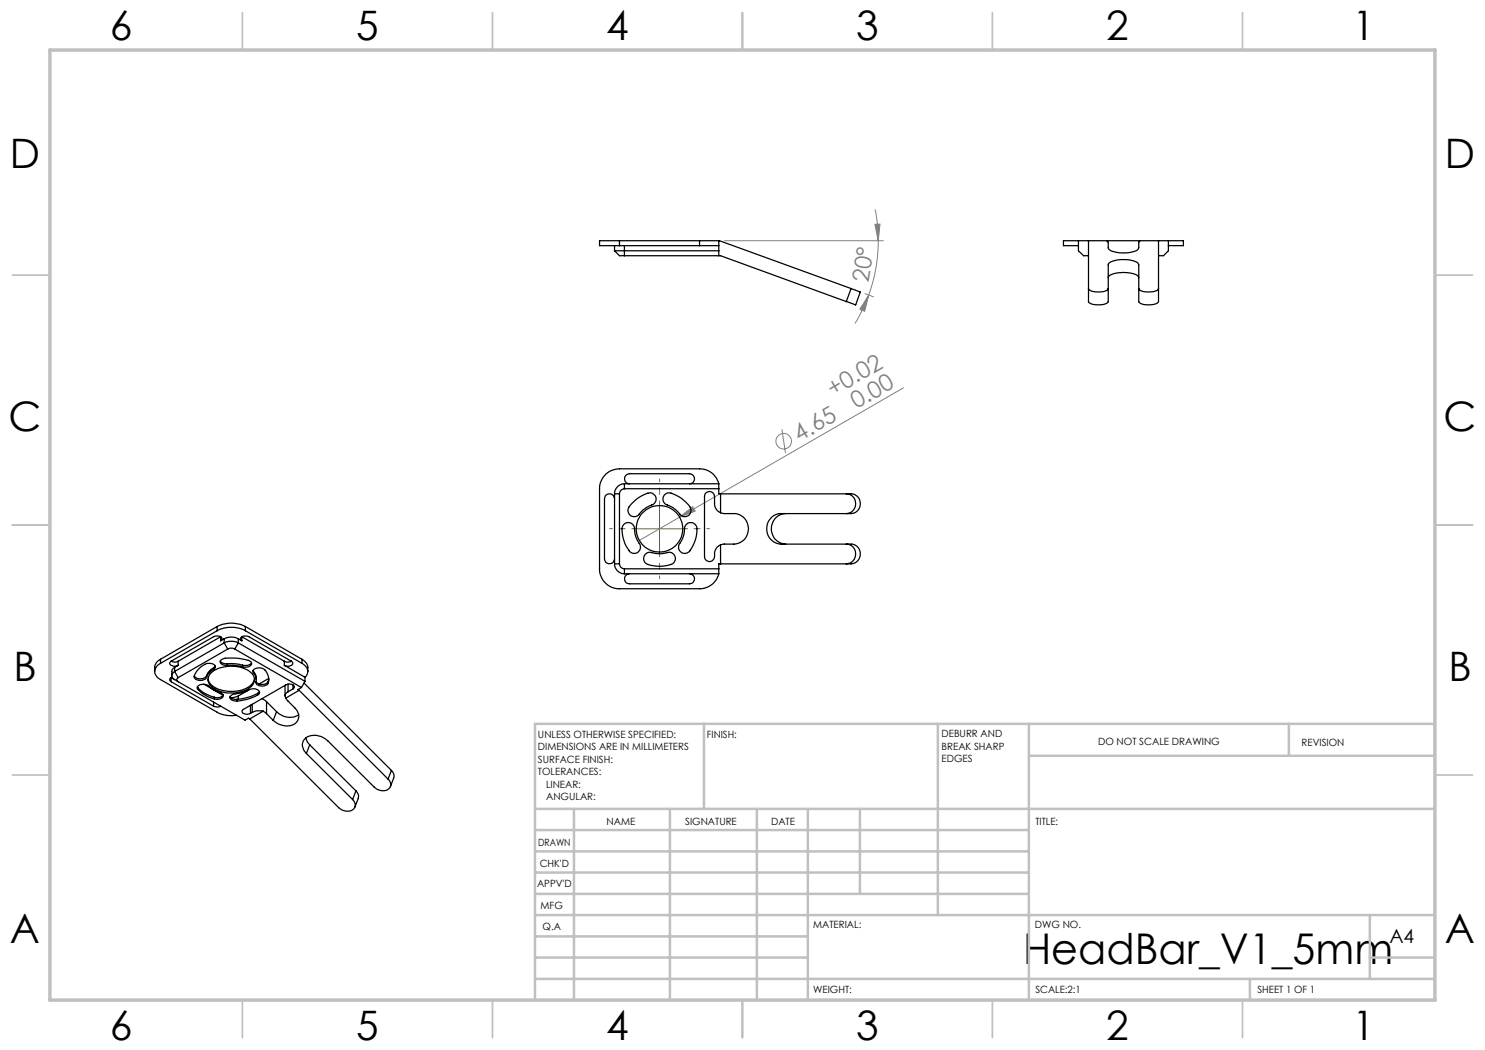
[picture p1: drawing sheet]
<svg xmlns="http://www.w3.org/2000/svg" width="297mm" height="210mm" viewBox="0 0 297 210" stroke-linecap="round" stroke-linejoin="round" font-family="sans-serif">
<g fill="none" stroke="#808080" stroke-width=".2">
<path d="M144.9 48.1h31.8M173 58.7l1.7 .7M173.7 59l-.8 3.3-.9-.5zM173.7 59a33.3 33.3 0 0 1-2.7 5.7M175 44.9l1-.1-.4 3.3zM175 41.9a27.9 27.9 0 0 1 .6 6.2M175.6 48.1a30.8 30.8 0 0 1-1.9 10.9M180.7 77.6l-44.8 25.8M156.4 85.9l.7 4.7M135.9 103.4l2.6-2.1 .5 .9zM135.9 103.4l-8 4.7"/>
<circle cx="156.7" cy="88.3" r="1.55"/>
</g>
<path d="M126.9 105.7h-5M131.9 100.7v-5M131.9 110.7v5M136.9 105.7h5" fill="none" stroke="#808000" stroke-width=".2" stroke-dasharray="15.2 1.3 1.3 1.3" stroke-dashoffset="14.6"/>
<path d="M126.9 105.8h10M131.9 100.7v10.1" fill="none" stroke="#808000" stroke-width=".2"/>
<g fill="none" stroke="#c0c0c0" stroke-width=".35">
<path d="M48.5 2.5v7.5M98.5 2.5v7.5M148.5 2.5v7.5M198.5 2.5v7.5M248.5 2.5v7.5M2.5 55h7.5M287 55h7.5M2.5 105h7.5M287 105h7.5M2.5 155h7.5M287 155h7.5M48.5 200v7.5"/>
<path d="M98.5 200v7.5M148.5 200v7.5M198.5 200v7.5M248.5 200v7.5"/>
</g>
<g fill="none" stroke="#c0c0c0" stroke-width=".5">
<path d="M140.8 144.8v17M187.6 144.8v38.2M205.8 144.8v55.2M205.8 151.2h81.2M257.8 144.8v6.4M287 144.8h-180v55.2M107 161.8h180M107 178.8h98.8M107 174.5h98.8M107 170.3h98.8M107 166h98.8M114.8 161.8v38.2"/>
<path d="M134 161.8v38.2M151.4 161.8v38.2M161.6 161.8v38.2M172 161.8v17M107 195.8h180M107 191.5h54.6M107 187.3h54.6M107 183h180M250 195.8v4.2M274 191.5h13M274 183v12.8"/>
</g>
<path d="M10 10h277v190h-277z" fill="none" stroke="#c0c0c0" stroke-width=".7"/>
<g fill="#808080">
<path d="M135.9 103.4l2.6-2.1 .5 .9z"/>
<path d="M173.7 59l-.8 3.3-.9-.5zM175 44.9l1-.1-.4 3.3z"/>
</g>
<g fill="none" stroke="#000" stroke-width=".25">
<path d="M122.9 50.2h20.9M122.9 50.2l1 .9h1M122.9 49.1v1.1M123.9 48.1h-4v1h4M123.9 48.1v1M123.9 48.1h16M123.9 49.1h16M124.9 49.1v2M124.9 51.1h19.2l25.2 9.2M139.9 48.1h3.9M139.9 49.1h3.9M139.9 48.1v1"/>
<path d="M143.8 48.1l26.4 9.6M143.8 48.1v3M170.2 57.7l1.8 .7-.9 2.6-1.8-.7M170.2 57.7l-.9 2.6M215.7 48.1h-3v1h3M215.7 48.1h18M215.7 48.1v2.1l1 .9h1M217.7 48.1v12.2a2.26 2.26 0 0 0 2.3 .7h.2a1.67 1.67 0 0 0 1.5-.7v-7.3a1.45 1.45 0 0 1 1.5-.9l1-.2 1.7 .1a2.59 2.59 0 0 1 1.8 .8l.1 7.5a2.26 2.26 0 0 0 2.2 .7h.3a1.68 1.68 0 0 0 1.4-.7v-12.2M217.7 57.7a2.15 2.15 0 0 0 2.3 .7h.2a1.57 1.57 0 0 0 1.5-.7M221.4 48.1l.3 .4v1.1a1.91 1.91 0 0 0 1.8 .9h2.4a1.91 1.91 0 0 0 1.9-.9v-1.1l.2-.4M221.7 55.6a1.77 1.77 0 0 1 1.8-1l2.1-.1a2.4 2.4 0 0 1 2.2 1.1M227.8 57.7a2.15 2.15 0 0 0 2.2 .7h.3a1.58 1.58 0 0 0 1.4-.7"/>
<path d="M233.7 48.1h3v1h-3M233.7 48.1v2.1l-1 .9h-1M122.9 99.8a1.01 1.01 0 0 0-1-1 1.01 1.01 0 0 0-1 1v12a1.01 1.01 0 0 0 1 .9 1.01 1.01 0 0 0 1-.9M122.9 98.8v14M122.9 98.8h1M123.9 98.8v14M124.9 97.7a1.02 1.02 0 0 0-1 1.1M124.9 96.8a1.98 1.98 0 0 0-2 2M124.9 96.8v.9M124.9 97.7h18.9M124.9 96.8h18.9M125.9 96.8a1.01 1.01 0 0 1-1-1 1.01 1.01 0 0 1 1-1.1h12a1.01 1.01 0 0 1 1 1.1 1.01 1.01 0 0 1-1 1"/>
<path d="M132.9 98.9l.6-.3a6 6 0 0 1 4.7 3.4 1.3 1.3 0 0 1-1 1.3 1.3 1.3 0 0 1-1.5-.8 6.2 6.2 0 0 0-2.7-1.7 1.29 1.29 0 0 1-.1-1.9zM143.8 96.8v2h26.4a1.98 1.98 0 0 1 1.8 1.9 1.98 1.98 0 0 1-1.8 2h-14a3.1 3.1 0 0 0-2.9 3.1 3.1 3.1 0 0 0 2.9 3h14a1.98 1.98 0 0 1 1.8 2 1.98 1.98 0 0 1-1.8 2h-26.4v2M143.8 96.8a3.9 3.9 0 0 0-3.9-3h-16a4 4 0 0 0-4 3.9v16.1a4 4 0 0 0 4 3.9h16a4 4 0 0 0 3.9-2.9M144.1 98.8v3.7M169.3 98.8a1.98 1.98 0 0 1 1.8 1.9 1.98 1.98 0 0 1-1.8 2M122.9 112.8a1.98 1.98 0 0 0 2 2M122.9 112.8h1M123.9 112.8a.96 .96 0 0 0 1 1M124.7 104.9a1.3 1.3 0 0 1 1.6-.2 1.3 1.3 0 0 1 .6 1.4 6.1 6.1 0 0 0 1.2 3 1.3 1.3 0 0 1-1 1.6 1.3 1.3 0 0 1-1.6-1 6.5 6.5 0 0 1-1-4.4zM124.9 113.8v1M124.9 114.8h18.9M124.9 113.8h18.9"/>
<path d="M125.9 114.8a1.01 1.01 0 0 0-1 1 1.01 1.01 0 0 0 1 1h12a1.01 1.01 0 0 0 1-1 1.01 1.01 0 0 0-1-1M126.2 100.9a6.1 6.1 0 0 1 4.1-2.3 1.29 1.29 0 0 1 .9 1.4 1.29 1.29 0 0 1-1.2 1.1 5.9 5.9 0 0 0-2.5 2 1.31 1.31 0 0 1-1.8-.4 1.31 1.31 0 0 1 .5-1.8zM129.1 110.8l.6-.3h.4a6.1 6.1 0 0 0 3.8-.1 1.25 1.25 0 0 1 1.2 1.1 1.25 1.25 0 0 1-.9 1.4 6.4 6.4 0 0 1-5.2-.4 1.29 1.29 0 0 1 .1-1.7zM137.2 104.9a1.24 1.24 0 0 1 1.4-.3 1.24 1.24 0 0 1 .8 1.2 6.7 6.7 0 0 1-1.8 4.7 1.28 1.28 0 0 1-1.7-.4 1.28 1.28 0 0 1 .3-1.7 6.1 6.1 0 0 0 .8-3.1zM144.1 102.5l.8 .2h1.9a3.1 3.1 0 0 1 2.9 3.1 3.1 3.1 0 0 1-2.9 3h-2.2l-.5 .2M144.1 102.5a1.97 1.97 0 0 1-1.2-1.8v-1.4a1.01 1.01 0 0 0-1-1 1.01 1.01 0 0 0-1 1v12a1.01 1.01 0 0 0 1 1 1.01 1.01 0 0 0 1-1 2.1 2.1 0 0 1 1.2-2.3M144.1 109v3.8M157.1 102.7a3.1 3.1 0 0 0-2.8 3.1 3.1 3.1 0 0 0 2.8 3M169.3 108.8a1.98 1.98 0 0 1 1.8 2 1.98 1.98 0 0 1-1.8 2M32.1 132.7a1.71 1.71 0 0 0-1.2 1.6 1.71 1.71 0 0 0 1.2 1.6l11.3 6.5a5.9 5.9 0 0 0 3.9 .6M32.1 131.9a1.98 1.98 0 0 0-1.2 1.6v.8M32.1 131.9v.8"/>
<path d="M34.2 132.2a.48 .48 0 0 0-.2 .6 .48 .48 0 0 0 .5 .4h.6l.5-.1M34.2 132.2a1.5 1.5 0 0 0 1.4 0M34.2 136.3l8.5 4.9M34.4 135.4a.48 .48 0 0 0-.4 .4 .48 .48 0 0 0 .2 .5M34.9 133.5l-.5 .5v1.1M34.9 134.3a.86 .86 0 0 0-.5 .8 .86 .86 0 0 0 .5 .8M34.9 134.3l.7 1.2M34.9 133.5v.8M34.9 135.9l.7 .4M34.9 135.9l-.7-.4v.8M35.6 135.5a.43 .43 0 0 0-.3 .4 .43 .43 0 0 0 .3 .4M35.6 133.1l-.7 .4"/>
<path d="M35.6 136.3l13.4 7.7 .7-.4 .3 .2M35.6 132.2v.9M39.5 137.4l.1 .2M39.6 137.9a.71 .71 0 0 1 .1-.8 .71 .71 0 0 1 .7-.2 2.23 2.23 0 0 1 2 .9l.6 .3a2.41 2.41 0 0 1 1.7 .9 1.24 1.24 0 0 1-1.8 .8M39.6 137.9a7.1 7.1 0 0 0 3.3 1.9M39.6 137.6a6.7 6.7 0 0 0 3.3 1.8M39.6 137.6v.3M40.8 136.8l1.9 1.1M41.3 135.1a1.58 1.58 0 0 1-2.4 .1M41.3 135.1v.4M41.6 135.8a3.5 3.5 0 0 0 3.4 2.4 5.6 5.6 0 0 0 5.6-1.7l.3-.7M42 134.8a6.8 6.8 0 0 1 7.7-.7 1.97 1.97 0 0 1 1.2 1.9 1.97 1.97 0 0 1-1.3 1.8 6.7 6.7 0 0 1-7.6-.8 1.72 1.72 0 0 1 0-2.2z"/>
<path d="M42.7 133.9a.59 .59 0 0 0 .4-.7 .59 .59 0 0 0-.7-.5 2.41 2.41 0 0 0-2.5 1 2.01 2.01 0 0 0-1 1.9 1.61 1.61 0 0 0 2.4-.1M42.7 133.9a2.89 2.89 0 0 0-1.4 1.6M42.7 133.6a2.99 2.99 0 0 0-1.4 1.5M42.7 133.6v.3M42.8 138l1.8 1.1M42.9 139.4v.4M43 133.2l-.3 .4M43.4 125.3a6.2 6.2 0 0 1 5.7 0M43.4 126.1a6.2 6.2 0 0 1 5.7 0M43.4 125.3v.8M43.4 126.1l-11.3 6.6M43.4 125.3l-11.3 6.6"/>
<path d="M44.1 132.2a1.43 1.43 0 0 0 1.4 .5M44.1 128.2a.53 .53 0 0 0 .2-.7 .53 .53 0 0 0-.6-.3l-1 .1-8.5 4.9M44.1 128.2v-.9l-8.5 4.9M44.6 139a1.47 1.47 0 0 1-1.7 .4M44.8 127.8a2.97 2.97 0 0 1 2.9 0M44.8 128.6a3.3 3.3 0 0 1 2.9 0M44.8 127.8l-.7 .4M44.8 128.6l.7 1.2M44.8 127.8v.8M44.8 128.6l-9.9 5.7M45.5 133.1a1.16 1.16 0 0 1-1.5-.8 1.45 1.45 0 0 1 1.6-.7 9.3 9.3 0 0 1 4.6 .8 .69 .69 0 0 1 0 .7 .69 .69 0 0 1-.8 .3l-.9-.1M45.5 133.1h1.1l1.9 .2"/>
<path d="M45.5 132.7h1.5l1.5 .3M45.5 132.7v.4M45.5 129.8a1.5 1.5 0 0 1 1.5 0M45.5 129.8l-9.9 5.7M46 139.3a1.43 1.43 0 0 0 1.4 .6M47 129.8l13.3 7.7M47.4 139.9v.3M47.7 139.2l-1 .3h-.6M47.7 127.8l.7 .4M47.7 128.6l-.7 1.2M47.7 127.8v.8M47.7 139.2v.7"/>
<path d="M47.7 128.6l13.3 7.7M48.4 128.2a.53 .53 0 0 1-.2-.7 .53 .53 0 0 1 .6-.3l1 .1 8.5 4.9M48.4 128.2v-.9l8.5 4.9M48.5 133v.3M49.1 125.3v.8M49.1 126.1l11.3 6.6M49.1 125.3l11.3 6.6M49.7 138l-2 1.2M50.3 132.6a1.64 1.64 0 0 1-1.8 .4M50.6 134.1l.1 .2M50.7 134.6a.66 .66 0 0 1 0-.7 .66 .66 0 0 1 .7-.3 1.83 1.83 0 0 1 2.3 1.6l.1 .7-.1 .7M50.7 134.6a2.25 2.25 0 0 1 .5 2.1 1.6 1.6 0 0 0 2.5-.1"/>
<path d="M50.7 134.3l.4 .6 .2 1M50.7 134.3v.3M51.5 139a9.7 9.7 0 0 1-4.1 1.2M51.5 139a.59 .59 0 0 0 .4-.7 .59 .59 0 0 0-.6-.4 2.4 2.4 0 0 0-2.1 .4l-1 .3a3.2 3.2 0 0 0-2.1 .6 .7 .7 0 0 0 .1 .8 .7 .7 0 0 0 .8 .2h.4M51.5 138.7a10.4 10.4 0 0 1-4.1 1.2M51.5 138.7v.3M51.9 138.3l-.4 .4M52.4 139.7l.9 .6M53.7 136.3a1.62 1.62 0 0 1-2.5 0M53.7 136.3v.3M53.7 135.7l-1.9 1.1M53.8 135.8l-.1 .5"/>
<path d="M56.9 132.2a1.5 1.5 0 0 0 1.4 0M56.9 133.1l4.1 2.4M56.9 132.2v.9M57 137.1v2.1M57.2 139.6l1.7 2a2.03 2.03 0 0 1 .7 2.3 2.03 2.03 0 0 1-2.1 1.3 4.2 4.2 0 0 1-2.9-1.1M57.6 138.4a.85 .85 0 0 0-.4 1.2M57.6 136.8v1.6M58.3 132.2a.48 .48 0 0 1 .2 .6 .48 .48 0 0 1-.5 .4h-.6l-.5-.1M58.6 137.8a.53 .53 0 0 0 .2-.7 .53 .53 0 0 0-.7-.3l-.9 .2-8.5 4.9a.48 .48 0 0 0-.3 .6 .48 .48 0 0 0 .6 .3l.4 .1 .7-.2M58.6 137.8l-1 .6M58.6 137v.8M59.8 138.1l-2.6 1.5"/>
<path d="M59.8 138.1l17.8 17.7M60.3 137.5l-.7 .4 .2 .2M60.4 132.7a1.66 1.66 0 0 1 .6 2.8M60.4 131.9a1.98 1.98 0 0 1 1.2 1.6v.8M60.4 131.9v.8M60.8 136.6l17.5 17.5M61 136.3l-.7 1.2M61 135.5v.8M42.7 141.2a1.5 1.5 0 0 0 1.4 0M42.7 140.4v.8M50 143.8l17.7 17.7a2.17 2.17 0 0 0 3.2 .1 1.39 1.39 0 0 0-.4-1.7M50.1 141v1.7"/>
<path d="M50.4 142.5l-.3 .2M50.4 140.9v1.6M52.6 142.2a3.1 3.1 0 0 0-2.2 .3M52.6 142.2l.7 .5M52.6 142.2l-2.6 1.6M53.3 142.7l1.3 1.4M53.3 140.3v2.4M53.3 140.3l2 2M55.3 142.3a3.5 3.5 0 0 0 4.4 .6M55.3 142.3l-.7 1.8M61.2 147.6l.3 .9 .4 .5M61.3 150.7a2.02 2.02 0 0 1-.7-2.4 2.02 2.02 0 0 1 2.2-1.2 3.8 3.8 0 0 1 2.8 1.1l9.2 9.2a2.06 2.06 0 0 0 3.3-.1l-.1-.9-.4-.6"/>
<path d="M61.3 150.7l9.2 9.2M61.9 149l-.6 1.7M61.9 149l9.3 9.2M71.2 158.2a1.44 1.44 0 0 1 .4 1.5l-.6 1.7M71.2 158.2l-.7 1.7M78.3 154.1a1.44 1.44 0 0 1 .4 1.5l-.6 1.7M78.3 154.1l-.7 1.7"/>
<circle cx="131.9" cy="105.8" r="4.7"/>
</g>
<text font-size="8.5" x="204.6" y="192.7">HeadBar_V1_5mm</text>
<g font-size="8.1">
<text x="22" y="8">6</text>
<text x="71.2" y="8">5</text>
<text x="121.2" y="8">4</text>
<text x="171.3" y="8">3</text>
<text x="221.3" y="8">2</text>
<text x="270.5" y="8">1</text>
<text x="2" y="33.6">D</text>
<text x="289" y="33.6">D</text>
<text x="1.7" y="86.1">C</text>
<text x="288.7" y="86.1">C</text>
<text x="2.7" y="136.1">B</text>
<text x="289.7" y="136.1">B</text>
<text x="2" y="188.6">A</text>
<text x="289" y="188.6">A</text>
<text x="22" y="208">6</text>
<text x="71.2" y="208">5</text>
<text x="121.2" y="208">4</text>
<text x="171.3" y="208">3</text>
<text x="221.3" y="208">2</text>
<text x="270.5" y="208">1</text>
</g>
<g font-size="4.7" fill="#808080">
<text x="173.7" y="56.6" transform="rotate(-81 173.7 56.6)">20°</text>
<text x="166.6" y="79.4" transform="rotate(-30 166.6 79.4)">+0.02</text>
<text x="171.3" y="81.9" transform="rotate(-30 171.3 81.9)">0.00</text>
<text x="159.8" y="88.4" transform="rotate(-30 159.8 88.4)">4.65</text>
</g>
<text font-size="3.9" x="277.9" y="188.5">A4</text>
<g font-size="2">
<text x="107.6" y="147.6">UNLESS OTHERWISE SPECIFIED:</text>
<text x="141.4" y="147.6">FINISH:</text>
<text x="188.3" y="147.5">DEBURR AND</text>
<text x="188.3" y="150">BREAK SHARP</text>
<text x="219.6" y="149">DO NOT SCALE DRAWING</text>
<text x="260.3" y="149.2">REVISION</text>
<text x="107.6" y="150.1">DIMENSIONS ARE IN MILLIMETERS</text>
<text x="107.6" y="152.6">SURFACE FINISH:</text>
<text x="107.6" y="155.1">TOLERANCES:</text>
<text x="188.3" y="152.5">EDGES</text>
<text x="109.2" y="157.6">LINEAR:</text>
<text x="109.2" y="160.1">ANGULAR:</text>
<text x="121.3" y="165">NAME</text>
<text x="137" y="164.9">SIGNATURE</text>
<text x="154.2" y="164.9">DATE</text>
<text x="207.1" y="164.9">TITLE:</text>
<text x="107.6" y="169.1">DRAWN</text>
<text x="107.9" y="173.3">CHK'D</text>
<text x="107.4" y="177.4">APPV'D</text>
<text x="108.1" y="181.8">MFG</text>
<text x="108.5" y="186">Q.A</text>
<text x="162.6" y="185.5">MATERIAL:</text>
<text x="207" y="185.5">DWG NO.</text>
<text x="162.6" y="198.5">WEIGHT:</text>
<text x="207.1" y="198.6">SCALE:2:1</text>
<text x="251.5" y="198.6">SHEET 1 OF 1</text>
</g>
</svg>
